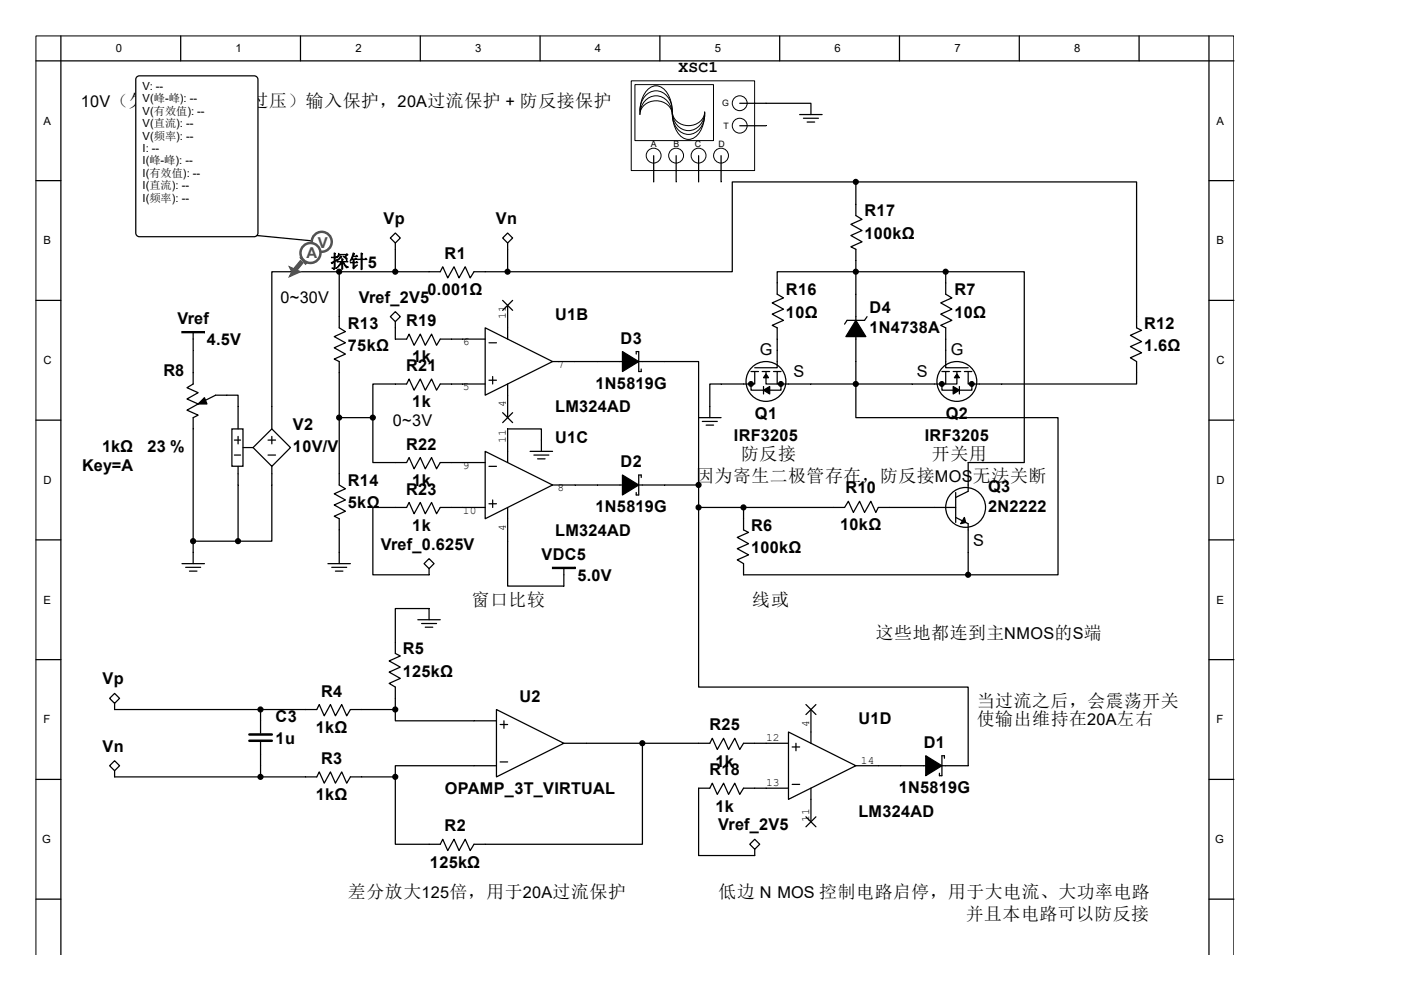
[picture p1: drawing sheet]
<svg xmlns="http://www.w3.org/2000/svg" width="297mm" height="210mm" viewBox="0 0 297 210" stroke-linecap="round" stroke-linejoin="round" font-family="sans-serif">
<path d="M7.6 202.4v-194.8h254v194.8" fill="none" stroke="#000" stroke-width=".21"/>
<g fill="none" stroke="#000" stroke-width=".26">
<path d="M7.6 12.9h254M12.9 7.6v194.8M38.3 7.6v5.3M63.7 7.6v5.3M89.1 7.6v5.3M114.5 7.6v5.3M139.9 7.6v5.3M165.3 7.6v5.3M190.7 7.6v5.3M216.1 7.6v5.3M241.5 7.6v5.3M256.3 7.6v194.8"/>
<path d="M7.6 38.3h5.3M256.3 38.3h5.3M82.8 50.5l1-1.1 1.1 1.1-1.1 1zM83.8 51.5v1.4M91 57.6h2.3l.6-1 1 2.3 1.4-2.3 1 2.3 1.3-2.3 1.1 2.3 .8-1.3h2.4M106.6 50.5l1-1.1 1.1 1.1-1.1 1zM107.6 51.5v1.4M7.6 63.7h5.3M41 70.6v10.8l-1.4 .8 2.4 1.1-2.4 1.3 2.4 1.1-2.4 1.3 2.4 1.1-1 .5v30.9M71.9 79.1v-2.4l-1-.5 2.3-1.1-2.3-1.3 2.3-1.1-2.3-1.3 2.3-1.1-1.3-.8v-11.9h-14.3v33.4M241 67.2v2.3l1 .6-2.3 1 2.3 1.4-2.3 1 2.3 1.3-2.3 1.1 1.3 .8v2.4M256.3 63.7h5.3"/>
<path d="M7.6 89.1h5.3M42 85.7l3.7-1.9h4.8v7.2M49.2 91h2.3v7.9h-2.3zM49.7 96.5h1.3M49.7 93.3h1.3M50.5 98.9v15.9h-9.5M50.5 92.6v1.5M51.5 94.9h2.2M53.7 94.9l3.9-3.9 4 3.9-4 4zM56.8 96.5h1.6M56.8 93.3h1.6M57.6 98.9v15.9h-7.1"/>
<path d="M57.6 92.6v1.5M148.1 88.6h4.8M148.9 89.4h3.2M149.7 90.2h1.6M150.5 86.2v2.4M256.3 89.1h5.3M7.6 114.5h5.3M38.6 119.5h4.7M69.5 119.5h4.8M71.9 100.5v2.4l1.3 .8-2.3 1 2.3 1.3-2.3 1.1 2.3 1.3-2.3 1.1 1 .5v9.5M256.3 114.5h5.3M7.6 139.9h5.3"/>
<path d="M39.4 120.3h3.1M40.2 121.1h1.6M70.3 120.3h3.2M71.1 121.1h1.6M88.6 131.4h4.7M89.4 132.2h3.2M90.2 133h1.6M91 131.4v-2.3h-7.2v9.5l1.1 .5-2.4 1.1 2.4 1.3-2.4 1.1 2.4 1.3-2.4 1 1.3 .8v2.4M256.3 139.9h5.3M23.2 148.1l1.1-1 1.1 1-1.1 1.1zM24.3 149.2v1.3M64.8 150.5h2.4l.5-1.1 1 2.4 1.4-2.4 1 2.4 1.4-2.4 1 2.4 .8-1.3h2.4"/>
<path d="M7.6 165.3h5.3M23.2 162.4l1.1-1 1.1 1-1.1 1.1zM24.3 163.5v1.3M64.8 164.8h2.4l.5-1.1 1 2.4 1.4-2.4 1 2.4 1.4-2.4 1 2.4 .8-1.3h2.4M91 179.1h2.3l.6-1.1 1 2.4 1.4-2.4 1 2.4 1.3-2.4 1.1 2.4 .8-1.3h2.4M256.3 165.3h5.3M7.6 190.7h5.3M256.3 190.7h5.3"/>
</g>
<g fill="#000" stroke="#000" stroke-width=".26">
<path d="M38.6 70.3v.3h4.7v-.3z" fill-rule="evenodd"/>
<path d="M42 85.7l1.3-1.4 .6 1.4z" fill-rule="evenodd"/>
<circle cx="71.9" cy="57.6" r=".52"/>
<circle cx="40.9" cy="114.8" r=".52"/>
<circle cx="50.5" cy="114.8" r=".52"/>
</g>
<path d="M133.9 17.2h26.1v19h-26.1z" fill="#fff"/>
<path d="M133.8 17.1h26.2v19.1h-26.2z" fill="none" stroke="#000" stroke-width=".21"/>
<circle cx="138.6" cy="33" r="1.58" fill="#fff" stroke="#000" stroke-width=".21"/>
<path d="M138.6 33v3.2" fill="none" stroke="#000" stroke-width=".26"/>
<circle cx="143.3" cy="33" r="1.58" fill="#fff" stroke="#000" stroke-width=".21"/>
<path d="M143.4 33v3.2" fill="none" stroke="#000" stroke-width=".26"/>
<circle cx="156.8" cy="21.9" r="1.58" fill="#fff" stroke="#000" stroke-width=".21"/>
<path d="M156.8 21.9h3.2" fill="none" stroke="#000" stroke-width=".26"/>
<circle cx="156.8" cy="26.7" r="1.58" fill="#fff" stroke="#000" stroke-width=".21"/>
<path d="M156.8 26.7h3.2" fill="none" stroke="#000" stroke-width=".26"/>
<path d="M134.6 18h16.7v11.8h-16.7z" fill="#fff"/>
<path d="M134.6 17.9h16.7v11.9h-16.7zM135.7 23.7a5.5 5.5 0 0 1 2.8-5.4 2.88 2.88 0 0 1 3.2 1.9 7.8 7.8 0 0 1 .8 3.5" fill="none" stroke="#000" stroke-width=".21"/>
<circle cx="148.1" cy="33" r="1.58" fill="#fff" stroke="#000" stroke-width=".21"/>
<path d="M148.1 33v3.2" fill="none" stroke="#000" stroke-width=".26"/>
<circle cx="152.9" cy="33" r="1.58" fill="#fff" stroke="#000" stroke-width=".21"/>
<g fill="none" stroke="#000" stroke-width=".26">
<path d="M138.6 36.2v2.4M143.4 36.2v2.4M148.1 36.2v2.4M152.9 33v5.6M160 21.9h11.9v2.4M160 26.7h2.4M169.5 24.3h4.8M170.3 25.1h3.2M171.1 25.9h1.6M181.5 38.6h59.5v28.6M181.5 38.6v7.1l1.3 .8-2.4 1.1 2.4 1.3-2.4 1.1 2.4 1.3-2.4 1 1.1 .6v4.7h-16.7v4.8l1.3 .8-2.4 1 2.4 1.4-2.4 1 2.4 1.3-2.4 1.1 1.1 .5v8.5h-4.8M181.5 38.6h-26.2v19h-47.7"/>
<path d="M71.9 57.6h19.1M83.8 52.9v4.7M102.9 57.6h4.7M107.6 52.9v4.7M200.5 57.6h16.7v40.5h-11.9v6.1l-2.7 1.3M71.9 79.1v21.4M82.8 67.2l1-1.1 1.1 1.1-1.1 1zM83.8 68.2v3.7h2.4l.5-1 1.1 2.3 1.3-2.3 1.1 2.3 1.3-2.3 1.1 2.3 .7-1.3h9.6M102.9 69.5l14.3 7.2-14.3 7.1zM103.7 72.7h1.6M104.5 79.9v1.5M106.6 63.7l2.1 2.1"/>
<path d="M107.6 64.8v7.1M108.7 63.7l-2.1 2.1M117.2 76.7h30.9v26.2M134.9 75.1v-.5h.5v4.2h.6v-.5M159.2 78.8h1.6M160 78.8v2.6h-9.5v4.8M161.6 78.8h1.6M162.4 78.8v2.6h2.4M164 78.8h1.6M164.8 78.8v2.6h35.7v-2.6M183.8 67.2l-.5 .7h-3.7l-.5 .8M199.7 78.8h1.6"/>
<path d="M202.1 78.8h1.6M202.9 78.8v2.6h-2.4M204.5 78.8h1.6M205.3 78h-4.8v-8.5l-1.1-.5 2.4-1.1-2.4-1.3 2.4-1-2.4-1.4 2.4-1-1.3-.8v-4.8h-19v31h42.8v33.3h-19v-10.8l-2.7-1.4M205.3 78.8v2.6h35.7v-2.3M71.9 88.6h7.2v9.5h7.1l.5-1.1 1.1 2.4 1.3-2.4 1.1 2.4 1.3-2.4 1.1 2.4 .7-1.3h9.6M102.9 95.7l14.3 7.2-14.3 7.1zM102.9 81.4h-9.6l-.7 1.4-1.1-2.4-1.3 2.4-1.1-2.4-1.3 2.4-1.1-2.4-.5 1h-7.1v7.2M103.7 98.9h1.6M103.7 80.6h1.6M106.6 87.5l2.1 2.1M107.6 81.4v7.2"/>
<path d="M108.7 87.5l-2.1 2.1M112.4 95.7h4.8M113.2 96.5h3.2M114 97.3h1.6M114.8 95.7v-4.7h-7.2v7.1M159.2 81.4v1.4h6.4v-1.4M161.9 82v1.6M199.7 81.4v1.4h6.4v-1.4M203.4 82v1.6M89.9 119.5l1.1-1 1 1-1 1.1zM102.9 107.6h-9.6l-.7 1.4-1.1-2.4-1.3 2.4-1.1-2.4-1.3 2.4-1.1-2.4-.5 1h-7.1v14.3h11.9v-1.3M103.7 106.8h1.6"/>
<path d="M104.5 106v1.6M107.6 107.6v16.7h11.9v-3.7M117.2 102.9h30.9M136 101.3v-.5h-.6v4.2h-.5v-.5M148.1 107.6h31l.8-1.3 1 2.4 1.3-2.4 1.1 2.4 1.3-2.4 1.1 2.4 .5-1.1h16.4M148.1 102.9v42.8h57.2v16.7h-23.8M157.6 107.6v4.8l1.1 .5-2.4 1.1 2.4 1.3-2.4 1.1 2.4 1.3-2.4 1 1.3 .8v2.4h47.7M202.6 104.5v6.3M24.3 150.5h40.5M55.2 150.5v5M55.2 157.4v7.4M83.8 150.5v2.4h21.5"/>
<path d="M83.8 148.1v2.4h-7.1M105.3 150.5l14.2 7.1-14.2 7.2zM106 153.7h1.6M106.8 152.9v1.6M119.5 157.6h16.7M167.2 155.3l14.3 7.1-14.3 7.1zM167.2 157.6h-9.6l-.8 1.4-1-2.4-1.3 2.4-1.1-2.4-1.3 2.4-1.1-2.4-.5 1h-14.3v21.5h-33.3M168 158.4h1.5M168.8 157.6v1.6M170.9 149.4l2.1 2.2M171.9 150.5v7.1M173 149.4l-2.1 2.2"/>
<path d="M24.3 164.8h40.5M76.7 164.8h7.1v14.3h7.2M105.3 162.4h-21.5v2.4M106 161.6h1.6M159 179.1l1-1.1 1.1 1.1-1.1 1zM167.2 167.2h-9.6l-.8 1.3-1-2.4-1.3 2.4-1.1-2.4-1.3 2.4-1.1-2.4-.5 1.1h-2.4v14.3h11.9v-1.4M168 166.4h1.5M170.9 173.2l2.1 2.2M171.9 167.2v7.1M173 173.2l-2.1 2.2M200.2 160.8v-.5h-.5v4.2h-.5v-.5"/>
<circle cx="162.4" cy="80.9" r="4.2"/>
<circle cx="202.9" cy="80.9" r="4.2"/>
<circle cx="204.7" cy="107.6" r="4.2"/>
</g>
<path d="M135.7 23.5a3.7 3.7 0 0 1 4.1-4.2 4 4 0 0 1 2.7 4.2M136.7 21.5a3.3 3.3 0 0 1 3.5-1 3.3 3.3 0 0 1 2.3 3v.8a3.5 3.5 0 0 0-5.3-2.4 2.84 2.84 0 0 0-1.5 2.4 4.3 4.3 0 0 1 1-2.8zM142.6 24a5.5 5.5 0 0 0 2.8 5.5 2.88 2.88 0 0 0 3.2-1.9 7.8 7.8 0 0 0 .8-3.6M142.6 24.3a3.9 3.9 0 0 0 3.4 4.2 3.9 3.9 0 0 0 3.4-4.2M142.6 23.7a3.5 3.5 0 0 0 5.8 2.1 2.69 2.69 0 0 0 1-2.1 3.5 3.5 0 0 1-1.6 3.4 3.5 3.5 0 0 1-3.7-.1 4.1 4.1 0 0 1-1.5-3.3z" fill="none" stroke="#000" stroke-width=".21"/>
<g fill="#000" stroke="#000" stroke-width=".26">
<path d="M132 74.6l3.4 2.1-3.4 2.1z" fill-rule="evenodd"/>
<path d="M181.5 67.9l2.1 3.5h-4.3z" fill-rule="evenodd"/>
<path d="M162.4 79.3l.5 .8h-1z" fill-rule="evenodd"/>
<path d="M161.9 82.8l1.3-.8v1.6z" fill-rule="evenodd"/>
<path d="M202.1 82l1.3 .8-1.3 .8z" fill-rule="evenodd"/>
<path d="M202.9 79.3l.5 .8h-1z" fill-rule="evenodd"/>
<path d="M132 100.8l3.4 2.1-3.4 2.1z" fill-rule="evenodd"/>
<path d="M204.5 109.7l.2 1.1-1 .3z" fill-rule="evenodd"/>
<path d="M117.2 120.3v.3h4.7v-.3z" fill-rule="evenodd"/>
<path d="M196.3 160.3l3.4 2.1-3.4 2.1z" fill-rule="evenodd"/>
<circle cx="181.4" cy="38.6" r=".52"/>
<circle cx="83.8" cy="57.6" r=".52"/>
<circle cx="107.6" cy="57.6" r=".52"/>
<circle cx="181.4" cy="57.6" r=".52"/>
<circle cx="200.5" cy="57.6" r=".52"/>
<circle cx="71.9" cy="88.6" r=".52"/>
<circle cx="79" cy="88.6" r=".52"/>
<circle cx="181.4" cy="81.4" r=".52"/>
<circle cx="148.1" cy="102.9" r=".52"/>
<circle cx="148.1" cy="107.6" r=".52"/>
<circle cx="157.6" cy="107.6" r=".52"/>
<circle cx="205.3" cy="121.9" r=".52"/>
<circle cx="55.2" cy="150.5" r=".52"/>
<circle cx="83.8" cy="150.5" r=".52"/>
<circle cx="136.2" cy="157.6" r=".52"/>
<circle cx="55.2" cy="164.8" r=".52"/>
<circle cx="83.8" cy="164.8" r=".52"/>
</g>
<path d="M52.9 155.8h4.7M52.9 157.1h4.7" fill="none" stroke="#000" stroke-width=".53"/>
<g fill="#000" stroke="#000" stroke-width=".21">
<circle cx="159.2" cy="81.4" r=".52"/>
<circle cx="165.6" cy="81.4" r=".52"/>
<circle cx="199.7" cy="81.4" r=".52"/>
<circle cx="206" cy="81.4" r=".52"/>
</g>
<path d="M29 16.3l.6-.2h24.3a.79 .79 0 0 1 .8 .8v32.5a.8 .8 0 0 1-.8 .8h-24.3a.79 .79 0 0 1-.8-.8v-32.5z" fill-rule="evenodd" fill="#fff" stroke="#000" stroke-width=".26"/>
<path d="M54.5 50l13.7 1.3" fill="none" stroke="#000" stroke-width=".26"/>
<path d="M61.3 56.6l2.4 1-2.4 1.1 .6-1.1z" fill-rule="evenodd" fill="#505050"/>
<path d="M61.3 56.6l2.4 1-2.4 1.1 .6-1.1z" fill="none" stroke="#505050" stroke-width=".26"/>
<path d="M63.7 55.2l.5 .6-1.3 1.6-.5 .2v-.8z" fill-rule="evenodd" fill="#505050"/>
<path d="M63.7 55.2l.5 .6-1.3 1.6-.5 .2v-.8z" fill="none" stroke="#505050" stroke-width=".26"/>
<path d="M63.7 54.7h.3l1 1.1-.2 .2z" fill-rule="evenodd" fill="#505050"/>
<path d="M63.7 54.7h.3l1 1.1-.2 .2z" fill="none" stroke="#505050" stroke-width=".26"/>
<circle cx="68.2" cy="51.3" r="2.12" fill="#fff"/>
<circle cx="68.2" cy="51.3" r="2.12" fill="none" stroke="#505050" stroke-width=".53"/>
<circle cx="65.8" cy="53.7" r="2.12" fill="#fff"/>
<circle cx="65.8" cy="53.7" r="2.12" fill="none" stroke="#505050" stroke-width=".53"/>
<text font-size="4" x="70.1" y="56.9">探针</text>
<g font-size="3.8">
<text x="157.1" y="97.5">防反接</text>
<text x="197.6" y="97.5">开关用</text>
<text x="147.6" y="102.3">因为寄生二极管存在，防反接MOS</text>
<text x="206.3" y="102.3">无法关断</text>
<text x="100" y="128.5">窗口比较</text>
<text x="159.5" y="128.5">线或</text>
<text x="185.7" y="135.6">这些地都连到主NMOS的S端</text>
<text x="207.1" y="149.9">当过流之后，会震荡开关</text>
<text x="207.1" y="153.9">使输出维持在20A左右</text>
<text x="73.8" y="190.4">差分放大125倍，用于20A过流保护</text>
<text x="152.4" y="190.4">低边 N MOS 控制电路启停，用于大电流、大功率电路</text>
<text x="204.7" y="195.1">并且本电路可以防反接</text>
</g>
<g font-size="3.5">
<text x="143.8" y="15.2">XSC1</text>
<text x="17.1" y="22.6">10V（欠压）到40V（过压）输入保护，20A过流保护 + 防反接保护</text>
<text x="81.3" y="47.5">Vp</text>
<text x="105.1" y="47.5">Vn</text>
<text x="183.3" y="45.9">R17</text>
<text x="183.3" y="50.7">100kΩ</text>
<text x="94.3" y="54.9">R1</text>
<text x="59.5" y="64.2">0~30V</text>
<text x="76.1" y="64.2">Vref_2V5</text>
<text x="90.7" y="62.6">0.001Ω</text>
<text x="166.6" y="62.6">R16</text>
<text x="202.3" y="62.6">R7</text>
<text x="37.6" y="68.7">Vref</text>
<text x="73.8" y="69.7">R13</text>
<text x="86.1" y="69.2">R19</text>
<text x="117.7" y="67.9">U1B</text>
<text x="166.6" y="67.4">10Ω</text>
<text x="184.4" y="66.3">D4</text>
<text x="184.4" y="70.5">1N4738A</text>
<text x="202.3" y="67.4">10Ω</text>
<text x="242.6" y="69.7">R12</text>
<text x="43.9" y="73.2">4.5V</text>
<text x="73.8" y="74.5">75kΩ</text>
<text x="87.4" y="76.9">1k</text>
<text x="131.6" y="72.9">D3</text>
<text x="161.1" y="75.3">G</text>
<text x="201.6" y="75.3">G</text>
<text x="242.6" y="74.5">1.6Ω</text>
<text x="34.6" y="79.8">R8</text>
<text x="86.1" y="78.7">R21</text>
<text x="126.2" y="82.4">1N5819G</text>
<text x="168.2" y="80.1">S</text>
<text x="194.4" y="80.1">S</text>
<text x="87.4" y="86.4">1k</text>
<text x="117.7" y="87.5">LM324AD</text>
<text x="160" y="88.8">Q1</text>
<text x="200.5" y="88.8">Q2</text>
<text x="21.6" y="95.9">1kΩ</text>
<text x="31.3" y="95.9">23 %</text>
<text x="62.1" y="91.2">V2</text>
<text x="62.1" y="95.9">10V/V</text>
<text x="83.3" y="90.4">0~3V</text>
<text x="86.1" y="95.4">R22</text>
<text x="117.7" y="94.1">U1C</text>
<text x="155.6" y="93.5">IRF3205</text>
<text x="196.1" y="93.5">IRF3205</text>
<text x="17.4" y="99.9">Key=A</text>
<text x="131.6" y="99.1">D2</text>
<text x="73.8" y="103.1">R14</text>
<text x="73.8" y="107.8">5kΩ</text>
<text x="86.1" y="104.9">R23</text>
<text x="87.4" y="103.1">1k</text>
<text x="179.2" y="104.6">R10</text>
<text x="209.5" y="104.4">Q3</text>
<text x="87.4" y="112.6">1k</text>
<text x="117.7" y="113.6">LM324AD</text>
<text x="126.2" y="108.6">1N5819G</text>
<text x="159.2" y="112.6">R6</text>
<text x="178.1" y="112.3">10kΩ</text>
<text x="209.5" y="108.6">2N2222</text>
<text x="80.7" y="116.6">Vref_0.625V</text>
<text x="114.8" y="118.7">VDC5</text>
<text x="159.2" y="117.3">100kΩ</text>
<text x="206.3" y="115.8">S</text>
<text x="122.4" y="123.2">5.0V</text>
<text x="85.4" y="138.8">R5</text>
<text x="85.4" y="143.6">125kΩ</text>
<text x="21.8" y="145.1">Vp</text>
<text x="68.1" y="147.8">R4</text>
<text x="110.1" y="148.8">U2</text>
<text x="58.4" y="153.1">C3</text>
<text x="66.9" y="155.4">1kΩ</text>
<text x="150.4" y="154.9">R25</text>
<text x="182" y="153.6">U1D</text>
<text x="21.8" y="159.4">Vn</text>
<text x="58.4" y="157.8">1u</text>
<text x="195.9" y="158.6">D1</text>
<text x="68.1" y="162.1">R3</text>
<text x="150.4" y="164.4">R18</text>
<text x="151.7" y="162.6">1k</text>
<text x="66.9" y="169.7">1kΩ</text>
<text x="94.3" y="168.4">OPAMP_3T_VIRTUAL</text>
<text x="151.7" y="172.1">1k</text>
<text x="182" y="173.2">LM324AD</text>
<text x="190.5" y="168.1">1N5819G</text>
<text x="94.3" y="176.4">R2</text>
<text x="152.3" y="176.1">Vref_2V5</text>
<text x="91.2" y="184">125kΩ</text>
</g>
<text font-size="3.4" x="78" y="56.9">5</text>
<g font-size="3.2" fill="#505050">
<text x="67.4" y="52.6">V</text>
<text x="65" y="54.6">A</text>
</g>
<g font-size="2.4">
<text x="24.5" y="11.1">0</text>
<text x="49.9" y="11.1">1</text>
<text x="75.3" y="11.1">2</text>
<text x="100.7" y="11.1">3</text>
<text x="126.1" y="11.1">4</text>
<text x="151.5" y="11.1">5</text>
<text x="176.9" y="11.1">6</text>
<text x="202.3" y="11.1">7</text>
<text x="227.7" y="11.1">8</text>
<text x="30.2" y="19">V: --</text>
<text x="30.2" y="21.7">V(峰-峰): --</text>
<text x="9.2" y="26.4">A</text>
<text x="30.2" y="24.3">V(有效值): --</text>
<text x="30.2" y="26.9">V(直流): --</text>
<text x="30.2" y="29.6">V(频率): --</text>
<text x="257.9" y="26.4">A</text>
<text x="30.2" y="32.2">I: --</text>
<text x="30.2" y="34.9">I(峰-峰): --</text>
<text x="30.2" y="37.5">I(有效值): --</text>
<text x="30.2" y="40.2">I(直流): --</text>
<text x="30.2" y="42.8">I(频率): --</text>
<text x="9.2" y="51.8">B</text>
<text x="257.9" y="51.8">B</text>
<text x="107.2" y="67.7" transform="rotate(-90 107.2 67.7)">11</text>
<text x="9.2" y="77.2">C</text>
<text x="98.1" y="73.3">6</text>
<text x="257.9" y="77.2">C</text>
<text x="98.1" y="82.8">5</text>
<text x="118.2" y="78">7</text>
<text x="107.2" y="86.4" transform="rotate(-90 107.2 86.4)">4</text>
<text x="107.2" y="93.9" transform="rotate(-90 107.2 93.9)">11</text>
<text x="98.1" y="99.5">9</text>
<text x="9.2" y="102.6">D</text>
<text x="118.2" y="104.2">8</text>
<text x="257.9" y="102.6">D</text>
<text x="98.1" y="109">10</text>
<text x="107.2" y="112.5" transform="rotate(-90 107.2 112.5)">4</text>
<text x="9.2" y="128">E</text>
<text x="257.9" y="128">E</text>
<text x="9.2" y="153.4">F</text>
<text x="171.5" y="154.2" transform="rotate(-90 171.5 154.2)">4</text>
<text x="257.9" y="153.4">F</text>
<text x="162.4" y="157.2">12</text>
<text x="162.4" y="166.8">13</text>
<text x="182.5" y="162">14</text>
<text x="8.9" y="178.8">G</text>
<text x="171.5" y="174.3" transform="rotate(-90 171.5 174.3)">11</text>
<text x="257.6" y="178.8">G</text>
</g>
<g font-size="1.9">
<text x="153.1" y="22.5">G</text>
<text x="153.4" y="27.3">T</text>
<text x="138" y="31.2">A</text>
<text x="142.8" y="31.2">B</text>
<text x="147.3" y="31.2">C</text>
<text x="152.3" y="31.2">D</text>
</g>
</svg>
